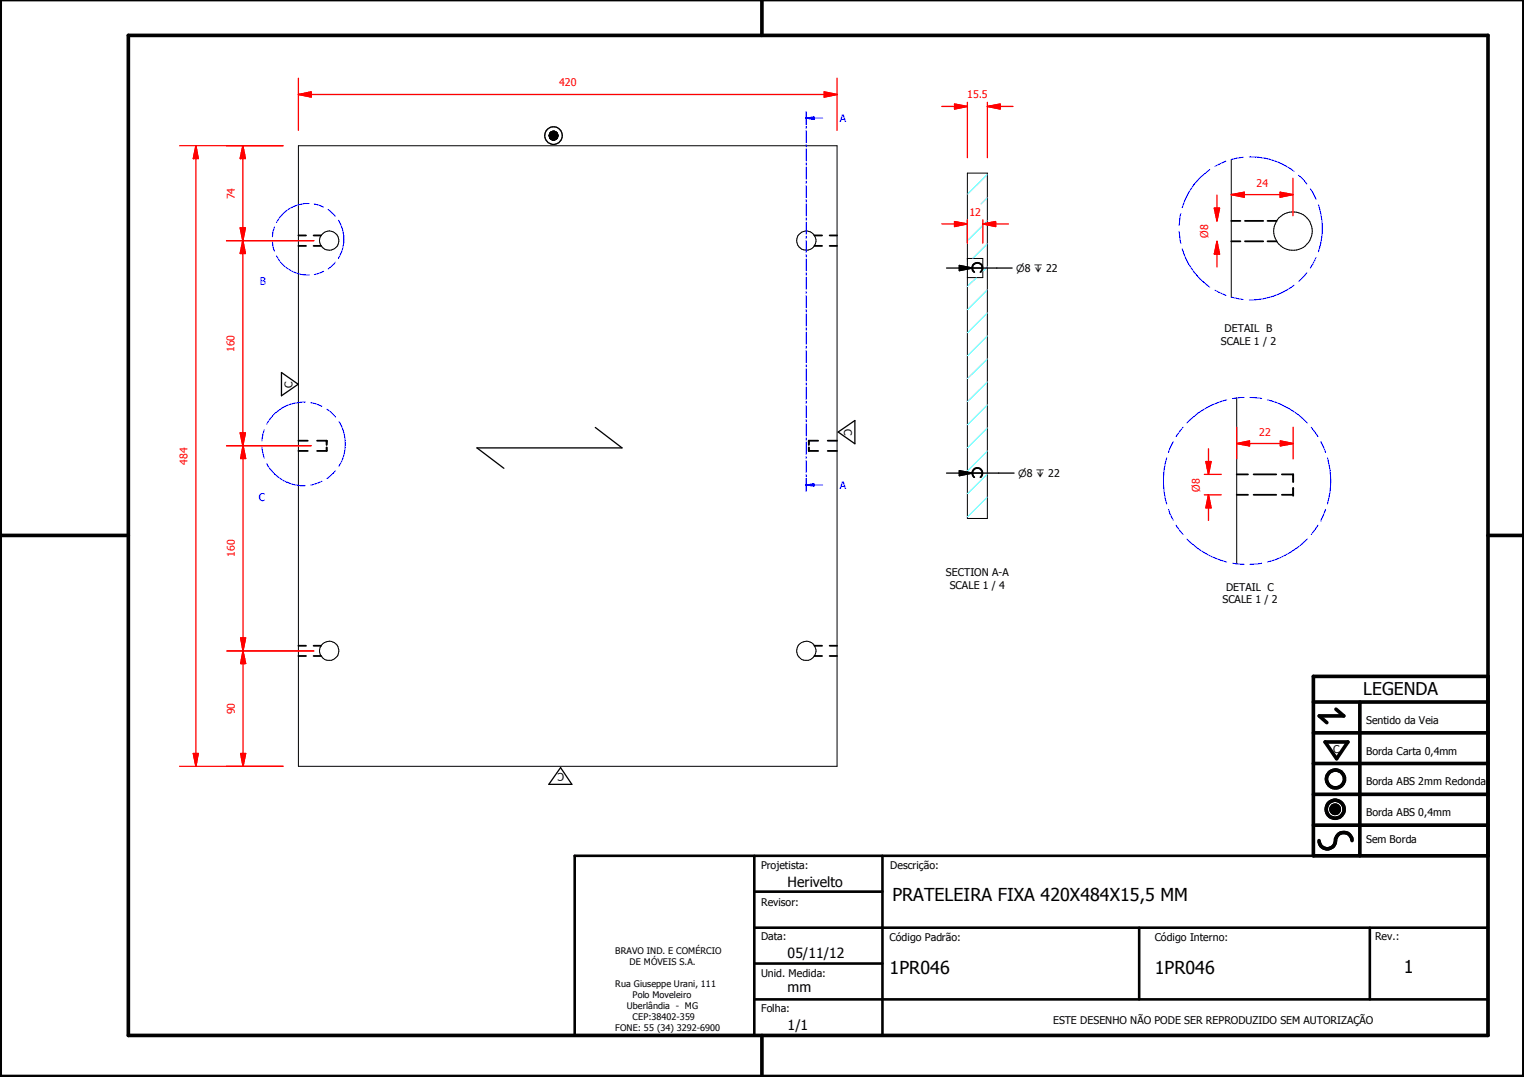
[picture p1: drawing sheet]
<svg xmlns="http://www.w3.org/2000/svg" width="297mm" height="210mm" viewBox="0 0 297 210" stroke-linecap="round" stroke-linejoin="round" font-family="sans-serif">
<g fill="#000">
<circle cx="63.7" cy="85.9" r=".18"/>
<circle cx="63.7" cy="86.5" r=".18"/>
<circle cx="157.6" cy="86.5" r=".18"/>
<circle cx="157.6" cy="85.9" r=".18"/>
<circle cx="252" cy="93.8" r=".18"/>
<circle cx="252" cy="96.4" r=".18"/>
<circle cx="252" cy="95.1" r=".18"/>
</g>
<g fill="none" stroke="#000" stroke-width=".35">
<path d="M58.2 45.9h1.4M58.2 47.9h1.4M61.1 45.9h1.5M61.1 47.9h1.5M158.7 45.9h1.5M158.7 47.9h1.5M161.7 45.9h1.4M161.7 47.9h1.4M189.9 53a1.01 1.01 0 0 1-.2-1.4 1.01 1.01 0 0 1 1.5 0 1.01 1.01 0 0 1-.1 1.4M240 43.1h1.8M240 47h1.8M242.7 43.1h3.5"/>
<path d="M242.7 47h3.5M247.1 43.1h1.7M247.1 47h1.7M58.2 85.9h1.8M58.2 87.9h1.8M61.8 85.9h1.9v.6M63.7 87.2v.7h-1.9M157.6 87.2v.7h1.9M159.5 85.9h-1.9v.6M161.3 85.9h1.8M161.3 87.9h1.8M189.9 93a1 1 0 0 1-.1-1.5 1 1 0 0 1 1.4 0 1 1 0 0 1-.1 1.5"/>
<path d="M241 92.5h2.2M241 96.4h2.2M244.3 92.5h4.4M244.3 96.4h4.4M249.8 92.5h2.2v1.3M252 95.1v1.3h-2.2M58.2 125.9h1.4M58.2 127.8h1.4M61.1 125.9h1.5M61.1 127.8h1.5M158.7 125.9h1.5M158.7 127.8h1.5"/>
<path d="M161.7 125.9h1.4M161.7 127.8h1.4"/>
</g>
<g fill="none" stroke="#000" stroke-width=".19">
<path d="M58.2 28.4h104.9v121h-104.9zM107 26.4h1.8zM107 26.4l1.8 .1zM107.1 26.4h1.7zM107.1 26.5h1.7l-.1 .1zM107.1 26.5l1.6 .1h-1.6zM107.1 26.6h1.6zM107.1 26.6l1.6 .1zM107.1 26.2l1.7 .2h-1.7zM107.1 26.2h1.6l.1 .2zM107.1 26.7h1.6v.1zM107.1 26.7l1.6 .1h-1.6z"/>
<path d="M107.1 26.8h1.6zM107.1 26.8l1.5 .1zM107.1 26.2h1.6zM107.1 26.1l1.6 .1zM107.1 26.9h1.5zM107.1 26l1.6 .1zM107.2 26.9h1.4zM107.2 26.9l1.3 .1zM107.2 25.9l1.4 .1h-1.5zM107.2 25.9l1.4 .1zM107.3 27h1.2zM107.3 27l1.2 .1z"/>
<path d="M107.3 25.9h1.3zM107.3 27.1h1.2zM107.3 27.1h1.1zM107.3 25.8l1.2 .1zM107.3 25.8h1.2zM107.4 27.1h1zM107.4 27.1l.9 .1zM107.4 25.7l1.1 .1zM107.4 25.7h1zM107.5 27.2h.8zM107.5 27.2h.7zM107.5 25.7h.9z"/>
<path d="M107.5 27.2l.7 .1zM107.5 25.7h.8zM107.5 25.7h.7zM107.6 27.3h.6zM107.6 27.3h.5zM107.6 25.6l.6 .1zM107.6 25.6h.6zM107.7 27.3h.4zM107.7 27.3h.3zM107.7 25.6h.5zM107.7 25.6h.4zM107.8 27.3h.2z"/>
<path d="M107.8 25.6h.3zM107.8 25.6h.2zM188.5 33.7h3.9v67.3h-3.9zM240 31.1v26.9M188.5 50.4h.1M188.5 50.4h3.1v3.7h-3.1M241 77.6v32.3M259.4 157.6l1.6 .1zM259.4 157.7l1.6 .1zM259.4 157.8l1.6 .1zM259.4 157.9h1.6v.1zM259.4 157.9l1.6 .1h-1.5z"/>
<path d="M259.4 157.6h1.6zM259.5 158h1.5zM259.5 158l1.4 .1zM259.5 157.5l1.5 .1zM259.5 158.1h1.4zM259.5 157.4l1.5 .1zM259.5 158.1l1.4 .1zM259.5 157.3l1.4 .1zM259.6 158.2h1.3zM259.6 158.2h1.2zM259.6 157.2l1.3 .1zM259.6 158.2l1.2 .1z"/>
<path d="M259.6 157.2h1.3zM259.7 158.3h1.1zM259.7 158.3l1 .1zM259.7 157.1l1.1 .1zM259.7 157.1h1.1zM259.8 158.4h.9zM259.8 158.4h.8zM259.8 157.1h1zM259.8 157.1h.9zM259.8 158.4l.8 .1zM259.8 157l.9 .1zM259.8 157h.8z"/>
<path d="M259.9 158.5h.7zM259.9 158.5h.6zM259.9 157h.7zM260 158.5h.5zM260 158.5h.4zM260 157h.6zM260.1 158.5h.3zM260.1 158.5h.2zM260.1 156.9l.4 .1zM260.1 156.9h.3zM260.1 156.9h.2z"/>
<circle cx="64.2" cy="46.9" r="1.87"/>
<circle cx="157.2" cy="46.9" r="1.88"/>
<circle cx="252" cy="45" r="3.7"/>
<circle cx="64.2" cy="126.8" r="1.87"/>
<circle cx="157.1" cy="126.8" r="1.87"/>
</g>
<g fill="#000">
<path d="M107.1 26.2l1.7 .2h-1.7zM107.1 26.2h1.6l.1 .2zM107.1 26.2h1.6zM107.1 26.1l1.6 .1zM107.1 26l1.6 .1zM107.2 25.9l1.4 .1h-1.5zM107.2 25.9l1.4 .1zM107.3 25.9h1.3zM107.3 25.8l1.2 .1zM107.3 25.8h1.2zM107.4 25.7l1.1 .1zM107.4 25.7h1z"/>
<path d="M107.5 25.7h.9zM107.5 25.7h.8zM107.5 25.7h.7zM107.6 25.6l.6 .1zM107.6 25.6h.6zM107.7 25.6h.5zM107.7 25.6h.4zM107.8 25.6h.3zM107.8 25.6h.2zM107.7 27.3h.3zM107.8 27.3h.2zM107.6 27.3h.5z"/>
<path d="M107.7 27.3h.4zM107.5 27.2l.7 .1zM107.6 27.3h.6zM107.5 27.2h.7zM107.4 27.1l.9 .1zM107.5 27.2h.8zM107.3 27.1h1.1zM107.4 27.1h1zM107.3 27l1.2 .1zM107.3 27.1h1.2zM107.2 26.9l1.3 .1zM107.3 27h1.2z"/>
<path d="M107.1 26.9h1.5zM107.2 26.9h1.4zM107.1 26.8l1.5 .1zM107.1 26.6l1.6 .1zM107.1 26.7h1.6v.1zM107.1 26.7l1.6 .1h-1.6zM107.1 26.8h1.6zM107.1 26.5l1.6 .1h-1.6zM107.1 26.6h1.6zM107.1 26.4h1.7zM107 26.4h1.8zM107 26.4l1.8 .1z"/>
<path d="M107.1 26.5h1.7l-.1 .1zM259.4 157.6h1.6zM259.5 157.5l1.5 .1zM259.5 157.4l1.5 .1zM259.5 157.3l1.4 .1zM259.6 157.2l1.3 .1zM259.6 157.2h1.3zM259.7 157.1l1.1 .1zM259.7 157.1h1.1zM259.8 157.1h1zM259.8 157.1h.9zM259.8 157l.9 .1z"/>
<path d="M259.8 157h.8zM259.9 157h.7zM260 157h.6zM260.1 156.9l.4 .1zM260.1 156.9h.3zM260.1 156.9h.2zM260.1 158.5h.2zM260 158.5h.4zM260.1 158.5h.3zM259.9 158.5h.6zM260 158.5h.5zM259.8 158.4l.8 .1z"/>
<path d="M259.9 158.5h.7zM259.8 158.4h.8zM259.7 158.3l1 .1zM259.8 158.4h.9zM259.6 158.2l1.2 .1zM259.7 158.3h1.1zM259.6 158.2h1.2zM259.5 158.1l1.4 .1zM259.6 158.2h1.3zM259.5 158l1.4 .1zM259.5 158.1h1.4zM259.4 157.9l1.6 .1h-1.5z"/>
<path d="M259.5 158h1.5zM259.4 157.6l1.6 .1zM259.4 157.7l1.6 .1zM259.4 157.8l1.6 .1zM259.4 157.9h1.6v.1z"/>
</g>
<g fill="none" stroke="#000" stroke-width=".71">
<path d="M148.5 0v6.9M297 -.1v209.9h-297v-209.9M25 6.9h265v194.9h-265zM0 104.4h25M290 104.4h7M256 136.8h34M260.4 138.2l1.5 1.3h-4.8l1.5 1.3M265 136.8v30M290 131.8h-34v35h34M256 154.8h34M256 148.8h34M256 142.8h34"/>
<path d="M258.3 144.6h4.4l-2.2 3.3zM256 160.8h34M257.1 163.8a1.62 1.62 0 0 0 1.8 1.6 1.62 1.62 0 0 0 1.4-1.9 1.63 1.63 0 0 1 1.7-1.2 1.63 1.63 0 0 1 1.5 1.5M148.5 201.8v8"/>
<circle cx="260.2" cy="157.7" r="1.76"/>
<circle cx="260.2" cy="157.7" r=".82"/>
<circle cx="260.3" cy="151.8" r="1.76"/>
</g>
<path d="M112 166.8h178v35h-178zM147 173.8h25M147 166.8v35M172 166.8v35M147 194.8h143M147 180.8h143M147 187.8h25M222 180.8v14M267 180.8v14" fill="none" stroke="#000" stroke-width=".51"/>
<g fill="none" stroke="#00f" stroke-width=".19">
<path d="M157.1 21.8v2.4M157.1 24.6v.5M157.1 25.4v2.4M157.1 28.2v.4M157.1 29v2.4M157.1 31.7v.5M157.1 32.6v2.3M157.1 35.3v.5M157.1 36.2v2.3M157.1 38.9v.5M157.1 39.7v2.4M157.1 23h1.6"/>
<path d="M157.1 42.5v.4M157.1 43.3v2.4M157.1 46v.5M157.1 46.9v2.3M157.1 49.6v.5M157.1 50.5v2.3M157.1 53.2v.4M157.1 54v2.4M157.1 56.8v.4M157.1 57.6v2.4M157.1 60.3v.5M157.1 61.2v2.3"/>
<path d="M157.1 63.9v.4M157.1 64.7v2.4M157.1 67.5v.4M157.1 68.3v2.4M157.1 71.1v.4M157.1 71.9v2.4M157.1 74.6v.5M157.1 75.4v2.5M157.1 78.2v.5M157.1 79v2.4M157.1 81.8v.4M157.1 82.6v2.4"/>
<path d="M157.1 85.3v.5M157.1 86.1v2.5M157.1 88.9v.5M157.1 89.7v2.4M157.1 92.5v.4M157.1 93.3v2.4"/>
</g>
<path d="M157.1 21.8v2.4M157.1 93.3v2.4" fill="none" stroke="#00f" stroke-width=".3"/>
<path d="M157.1 23l1.6-.2v.5z" fill="#00f"/>
<path d="M157.1 23l1.6-.2v.5zM158.7 23h1.7M157.1 94.5h1.6" fill="none" stroke="#00f" stroke-width=".19"/>
<path d="M157.1 94.5l1.6-.2v.4z" fill="#00f"/>
<g fill="none" stroke="#00f" stroke-width=".19">
<path d="M60.3 39.7a6.9 6.9 0 0 0-6.4 3.6M61.3 39.8l1.8 .6M53.1 47.1l.4 1.9M53.5 44.2l-.4 1.9M53.9 49.9a6.9 6.9 0 0 0 6.4 3.7M63.1 52.9l-1.8 .6M64 40.9l1.4 1.3M65.4 51.1l-1.4 1.3M66 42.9a6.8 6.8 0 0 1 0 7.4M59.5 78.4a8.2 8.2 0 0 0-7.5 4.3M60.6 78.5l2.1 .7M62.7 79.2h.1"/>
<path d="M63.7 79.8l.8 .5 .9 1M51.1 87.1l.4 2.2M51.5 83.7l-.4 2.2M52 90.3a8.2 8.2 0 0 0 7.5 4.4M62.7 93.8l-2.1 .7M62.7 93.8h.1M65.4 91.7l-1.7 1.6M66.1 82.2a8.2 8.2 0 0 1 0 8.6M157.1 94.5l1.6-.2v.4zM158.7 94.5h1.7"/>
</g>
<g fill="none" stroke="#0ff" stroke-width=".19">
<path d="M192.4 34l-3.9 3.9M192.4 38.5l-1.2 1.3M190.3 54.1l-1.8 1.7M192.4 56.5l-3.9 3.9M192.4 52l-.8 .9M192.4 47.5l-2.8 2.9M192.4 43l-3.9 3.9M192.4 78.9l-3.9 3.9M192.4 74.4l-3.9 3.9M192.4 69.9l-3.9 3.9M192.4 65.4l-3.9 3.9M192.4 61l-3.9 3.9"/>
<path d="M192.4 96.9l-3.9 3.9M192.4 92.4l-3.9 3.8M192.4 87.9l-3.9 3.9M192.4 83.4l-3.9 3.9"/>
</g>
<path d="M58.2 18.4h2.5" fill="none" stroke="#f00" stroke-width=".25"/>
<path d="M58.2 18.4l2.5-.5v1z" fill="#f00"/>
<path d="M58.2 18.4l2.5-.5v1zM160.7 18.4h2.4" fill="none" stroke="#f00" stroke-width=".25"/>
<path d="M160.7 17.9l2.4 .5-2.4 .5z" fill="#f00"/>
<path d="M58.2 15.2v10.2M60.7 18.4h100M160.7 17.9l2.4 .5-2.4 .5zM163.1 15.2v10.2M47.3 28.4v2.5" fill="none" stroke="#f00" stroke-width=".25"/>
<path d="M47.3 28.4l.5 2.5h-1z" fill="#f00"/>
<path d="M47.3 28.4l.5 2.5h-1zM47.3 44.4v2.5" fill="none" stroke="#f00" stroke-width=".25"/>
<path d="M46.8 44.4h1l-.5 2.5z" fill="#f00"/>
<path d="M44.2 28.4h11M47.3 30.9v13.5M44.2 46.9h17M46.8 44.4h1l-.5 2.5zM47.3 46.9v2.5" fill="none" stroke="#f00" stroke-width=".25"/>
<path d="M47.3 46.9l.5 2.5h-1z" fill="#f00"/>
<path d="M47.3 46.9l.5 2.5h-1zM47.3 84.4v2.5" fill="none" stroke="#f00" stroke-width=".25"/>
<path d="M46.8 84.4h1l-.5 2.5z" fill="#f00"/>
<path d="M44.2 46.9h17M47.3 49.4v35M44.2 86.9h16.5M46.8 84.4h1l-.5 2.5zM47.4 86.9v2.5" fill="none" stroke="#f00" stroke-width=".25"/>
<path d="M47.4 86.9l.5 2.5h-1z" fill="#f00"/>
<path d="M47.4 86.9l.5 2.5h-1zM47.4 124.3v2.6" fill="none" stroke="#f00" stroke-width=".25"/>
<path d="M46.9 124.3h1l-.5 2.6z" fill="#f00"/>
<path d="M44.2 86.9h16.5M47.4 89.4v34.9M44.2 126.9h17M46.9 124.3h1l-.5 2.6zM47.4 146.9v2.5" fill="none" stroke="#f00" stroke-width=".25"/>
<path d="M46.9 146.9h1l-.5 2.5z" fill="#f00"/>
<path d="M47.4 126.9v2.4M46.9 146.9h1l-.5 2.5z" fill="none" stroke="#f00" stroke-width=".25"/>
<path d="M47.4 126.9l.5 2.4h-1z" fill="#f00"/>
<path d="M44.2 126.9h17M47.4 126.9l.5 2.4h-1zM47.4 129.3v17.6M38.2 146.9v2.5M44.2 149.4h11" fill="none" stroke="#f00" stroke-width=".25"/>
<path d="M37.7 146.9h.9l-.4 2.5z" fill="#f00"/>
<path d="M38.2 28.4v2.5M37.7 146.9h.9l-.4 2.5z" fill="none" stroke="#f00" stroke-width=".25"/>
<path d="M38.2 28.4l.4 2.5h-.9z" fill="#f00"/>
<path d="M35 28.4h20.2M38.2 28.4l.4 2.5h-.9zM38.2 30.9v116M241 86.4h2.5M35 149.4h20.2" fill="none" stroke="#f00" stroke-width=".25"/>
<g fill="none" stroke="#000" stroke-width=".25">
<path d="M184.5 52.2h12.8M187 51.7l2.5 .5-2.5 .5zM54.9 72.6l3.2 2.3-3.2 2.2zM116 83.3l5.2 4h-28.2l5.2 4M163.4 84.2l3.2-2.2v4.5zM184.5 92.2h13.2M187 91.7l2.5 .5-2.5 .5zM109.3 149.6l2.2 3.3h-4.5z"/>
<circle cx="107.9" cy="26.4" r="1.71"/>
<circle cx="107.9" cy="26.4" r=".86"/>
</g>
<path d="M187 51.7l2.5 .5-2.5 .5zM187 91.7l2.5 .5-2.5 .5z" fill="#000"/>
<g fill="none" stroke="#00f" stroke-width=".19">
<path d="M235.8 33.1a13.6 13.6 0 0 0-5.4 7.4M238.9 31.4l-2.1 1M242.3 30.6l-2.3 .5M243.5 30.6a13.8 13.8 0 0 1 8.7 2.8M253.1 34.2l1.6 1.7M255.4 36.8l1.1 2M257 39.9a13.6 13.6 0 0 1 0 9.2M229.8 45.1l.4 2.3M230.2 41.6l-.4 2.3M230.4 48.5a14.5 14.5 0 0 0 5.4 7.5M236.8 56.6l2.1 1M240 58l2.3 .4"/>
<path d="M252.2 55.6a14.2 14.2 0 0 1-8.7 2.9M254.7 53.2l-1.6 1.7M256.5 50.2l-1.1 2M239.1 77.9a15.8 15.8 0 0 0-7.8 4.5M242.5 77.5l-2.3 .2M243.6 77.5l2.3 .2M247 77.9a16.2 16.2 0 0 1 7.8 4.5M227.4 89.2a16 16 0 0 0 0 9M227.7 99.3l1 2.1M228.7 86.1l-1 2.1M230.6 83.3l-1.4 1.8M255.6 83.3l1.3 1.8"/>
<path d="M257.5 86.1h.1M257.5 86.1l.9 2.1M258.4 99.3l-.9 2.1M258.7 89.2a16.2 16.2 0 0 1 0 9M229.2 102.4l1.4 1.8M231.3 105.1a16.4 16.4 0 0 0 7.8 4.4M240.2 109.8l2.3 .2M245.9 109.8l-2.3 .2M254.8 105.1a17.8 17.8 0 0 1-7.8 4.4M256.9 102.4l-1.3 1.8M257.5 101.4h.1"/>
</g>
<path d="M241 86.4l2.5-.5v1z" fill="#f00"/>
<path d="M241 86.4l2.5-.5v1zM249.6 86.4h2.4" fill="none" stroke="#f00" stroke-width=".25"/>
<path d="M249.6 85.9l2.4 .5-2.4 .5z" fill="#f00"/>
<path d="M235.5 96.4v2.6M241 83.3v6.2M243.5 86.4h6.1M249.6 85.9l2.4 .5-2.4 .5zM252 83.3v6.2" fill="none" stroke="#f00" stroke-width=".25"/>
<path d="M235.5 96.4l.5 2.6h-1z" fill="#f00"/>
<path d="M235.5 96.4l.5 2.6h-1zM235.5 90v2.5" fill="none" stroke="#f00" stroke-width=".25"/>
<path d="M235 90h1l-.5 2.5z" fill="#f00"/>
<path d="M249.5 37.9h2.5M234.7 92.5h3.3M234.7 96.4h3.3M235 90h1l-.5 2.5zM235.5 87.5v2.5M235.5 99v2.4" fill="none" stroke="#f00" stroke-width=".25"/>
<path d="M249.5 37.5l2.5 .4-2.5 .5z" fill="#f00"/>
<path d="M240 37.9h2.5M249.5 37.5l2.5 .4-2.5 .5z" fill="none" stroke="#f00" stroke-width=".25"/>
<path d="M240 37.9l2.5-.4v.9z" fill="#f00"/>
<path d="M240 37.9l2.5-.4v.9zM242.5 37.9h7M252 34.8v7.2M237.2 47v2.5" fill="none" stroke="#f00" stroke-width=".25"/>
<path d="M237.2 47l.5 2.5h-1z" fill="#f00"/>
<path d="M237.2 47l.5 2.5h-1zM237.2 40.6v2.5" fill="none" stroke="#f00" stroke-width=".25"/>
<path d="M236.7 40.6h1l-.5 2.5z" fill="#f00"/>
<path d="M192.4 20.7h2.5M237.2 38v2.6M236.7 40.6h1l-.5 2.5zM237.2 49.5v2.5" fill="none" stroke="#f00" stroke-width=".25"/>
<path d="M192.4 20.7l2.5-.4v1z" fill="#f00"/>
<path d="M186.1 20.7h2.4M192.4 20.7l2.5-.4v1z" fill="none" stroke="#f00" stroke-width=".25"/>
<path d="M186.1 20.3l2.4 .4-2.4 .6z" fill="#f00"/>
<path d="M188.5 19.9v10.8M192.4 19.9v10.8M183.6 20.7h2.5M186.1 20.3l2.4 .4-2.4 .6zM194.9 20.7h2.5M186.1 43.6h2.4" fill="none" stroke="#f00" stroke-width=".25"/>
<path d="M186.1 43.2l2.4 .4-2.4 .6z" fill="#f00"/>
<path d="M186.1 43.2l2.4 .4-2.4 .6zM191.6 43.6h2.5" fill="none" stroke="#f00" stroke-width=".25"/>
<path d="M191.6 43.6l2.5-.4v1z" fill="#f00"/>
<path d="M183.6 43.6h2.5M188.5 42.8v4.6M191.6 43.6l2.5-.4v1zM191.6 42.8v4.6M194.1 43.6h2.5" fill="none" stroke="#f00" stroke-width=".25"/>
<g font-size="3.5">
<text x="173.9" y="175.7">PRATELEIRA FIXA 420X484X15,5 MM</text>
<text x="173.4" y="189.7">1PR046</text>
<text x="225.1" y="189.7">1PR046</text>
<text x="273.6" y="189.7">1</text>
</g>
<text font-size="3.4" x="265.7" y="135.4">LEGENDA</text>
<g font-size="2.7">
<text x="153.5" y="172.8">Herivelto</text>
<text x="153.5" y="186.6">05/11/12</text>
<text x="153.5" y="193.4">mm</text>
<text x="153.5" y="200.8">1/1</text>
</g>
<g font-size="2.1" fill="#f00">
<text x="109" y="16.8">420</text>
<text x="188.5" y="19.2">15.5</text>
<text x="45.8" y="38.8" transform="rotate(-90 45.8 38.8)">74</text>
<text x="244.9" y="36.4">24</text>
<text x="188.9" y="42.1">12</text>
<text x="235.5" y="46.4" transform="rotate(-90 235.5 46.4)">Ø8</text>
<text x="45.7" y="68.6" transform="rotate(-90 45.7 68.6)">160</text>
<text x="245.4" y="84.9">22</text>
<text x="36.6" y="90.6" transform="rotate(-90 36.6 90.6)">484</text>
<text x="233.8" y="95.8" transform="rotate(-90 233.8 95.8)">Ø8</text>
<text x="45.8" y="108.5" transform="rotate(-90 45.8 108.5)">160</text>
<text x="45.8" y="139.2" transform="rotate(-90 45.8 139.2)">90</text>
</g>
<g font-size="2.1" fill="#00f">
<text x="163.7" y="23.8">A</text>
<text x="50.7" y="55.5">B</text>
<text x="163.7" y="95.3">A</text>
<text x="50.5" y="97.6">C</text>
</g>
<g font-size="2.1">
<text x="238.7" y="64.8">DETAIL B</text>
<text x="238" y="67.3">SCALE 1 / 2</text>
<text x="57" y="75.6" transform="rotate(-90 57 75.6)">C</text>
<text x="164.5" y="83.6" transform="rotate(90 164.5 83.6)">C</text>
<text x="184.4" y="112.3">SECTION A-A</text>
<text x="185.1" y="114.8">SCALE 1 / 4</text>
<text x="238.2" y="117.6">SCALE 1 / 2</text>
<text x="239" y="115.1">DETAIL C</text>
<text x="266.3" y="141.1">Sentido da Veia</text>
<text x="259.8" y="146.7">C</text>
<text x="266.3" y="147.2">Borda Carta 0,4mm</text>
<text x="109.9" y="150.7" transform="rotate(180 109.9 150.7)">C</text>
<text x="266.3" y="153.1">Borda ABS 2mm Redonda</text>
<text x="266.3" y="159">Borda ABS 0,4mm</text>
<text x="266.3" y="164.4">Sem Borda</text>
<text x="148.4" y="169.3">Projetista:</text>
<text x="173.5" y="169.5">Descrição:</text>
<text x="148.4" y="176.6">Revisor:</text>
<text x="148.4" y="183.2">Data:</text>
<text x="173.4" y="183.3">Código Padrão:</text>
<text x="225.1" y="183.3">Código Interno:</text>
<text x="268" y="183.2">Rev.:</text>
<text x="148.4" y="190.5">Unid. Medida:</text>
<text x="148.4" y="197.2">Folha:</text>
<text x="205.3" y="199.5">ESTE DESENHO NÃO PODE SER REPRODUZIDO SEM AUTORIZAÇÃO</text>
</g>
<g font-size="1.9">
<text x="198.1" y="53">⌀8 ↧ 22</text>
<text x="198.5" y="93">⌀8 ↧ 22</text>
</g>
<g font-size="1.8">
<text x="119.9" y="186">BRAVO IND. E COMÉRCIO</text>
<text x="122.7" y="188.1">DE MÓVEIS S.A.</text>
<text x="119.9" y="192.4">Rua Giuseppe Urani, 111</text>
<text x="122.2" y="196.7">Uberlândia - MG</text>
<text x="123.3" y="194.6">Polo Moveleiro</text>
<text x="119.9" y="201">FONE: 55 (34) 3292-6900</text>
<text x="123.3" y="198.8">CEP:38402-359</text>
</g>
</svg>
